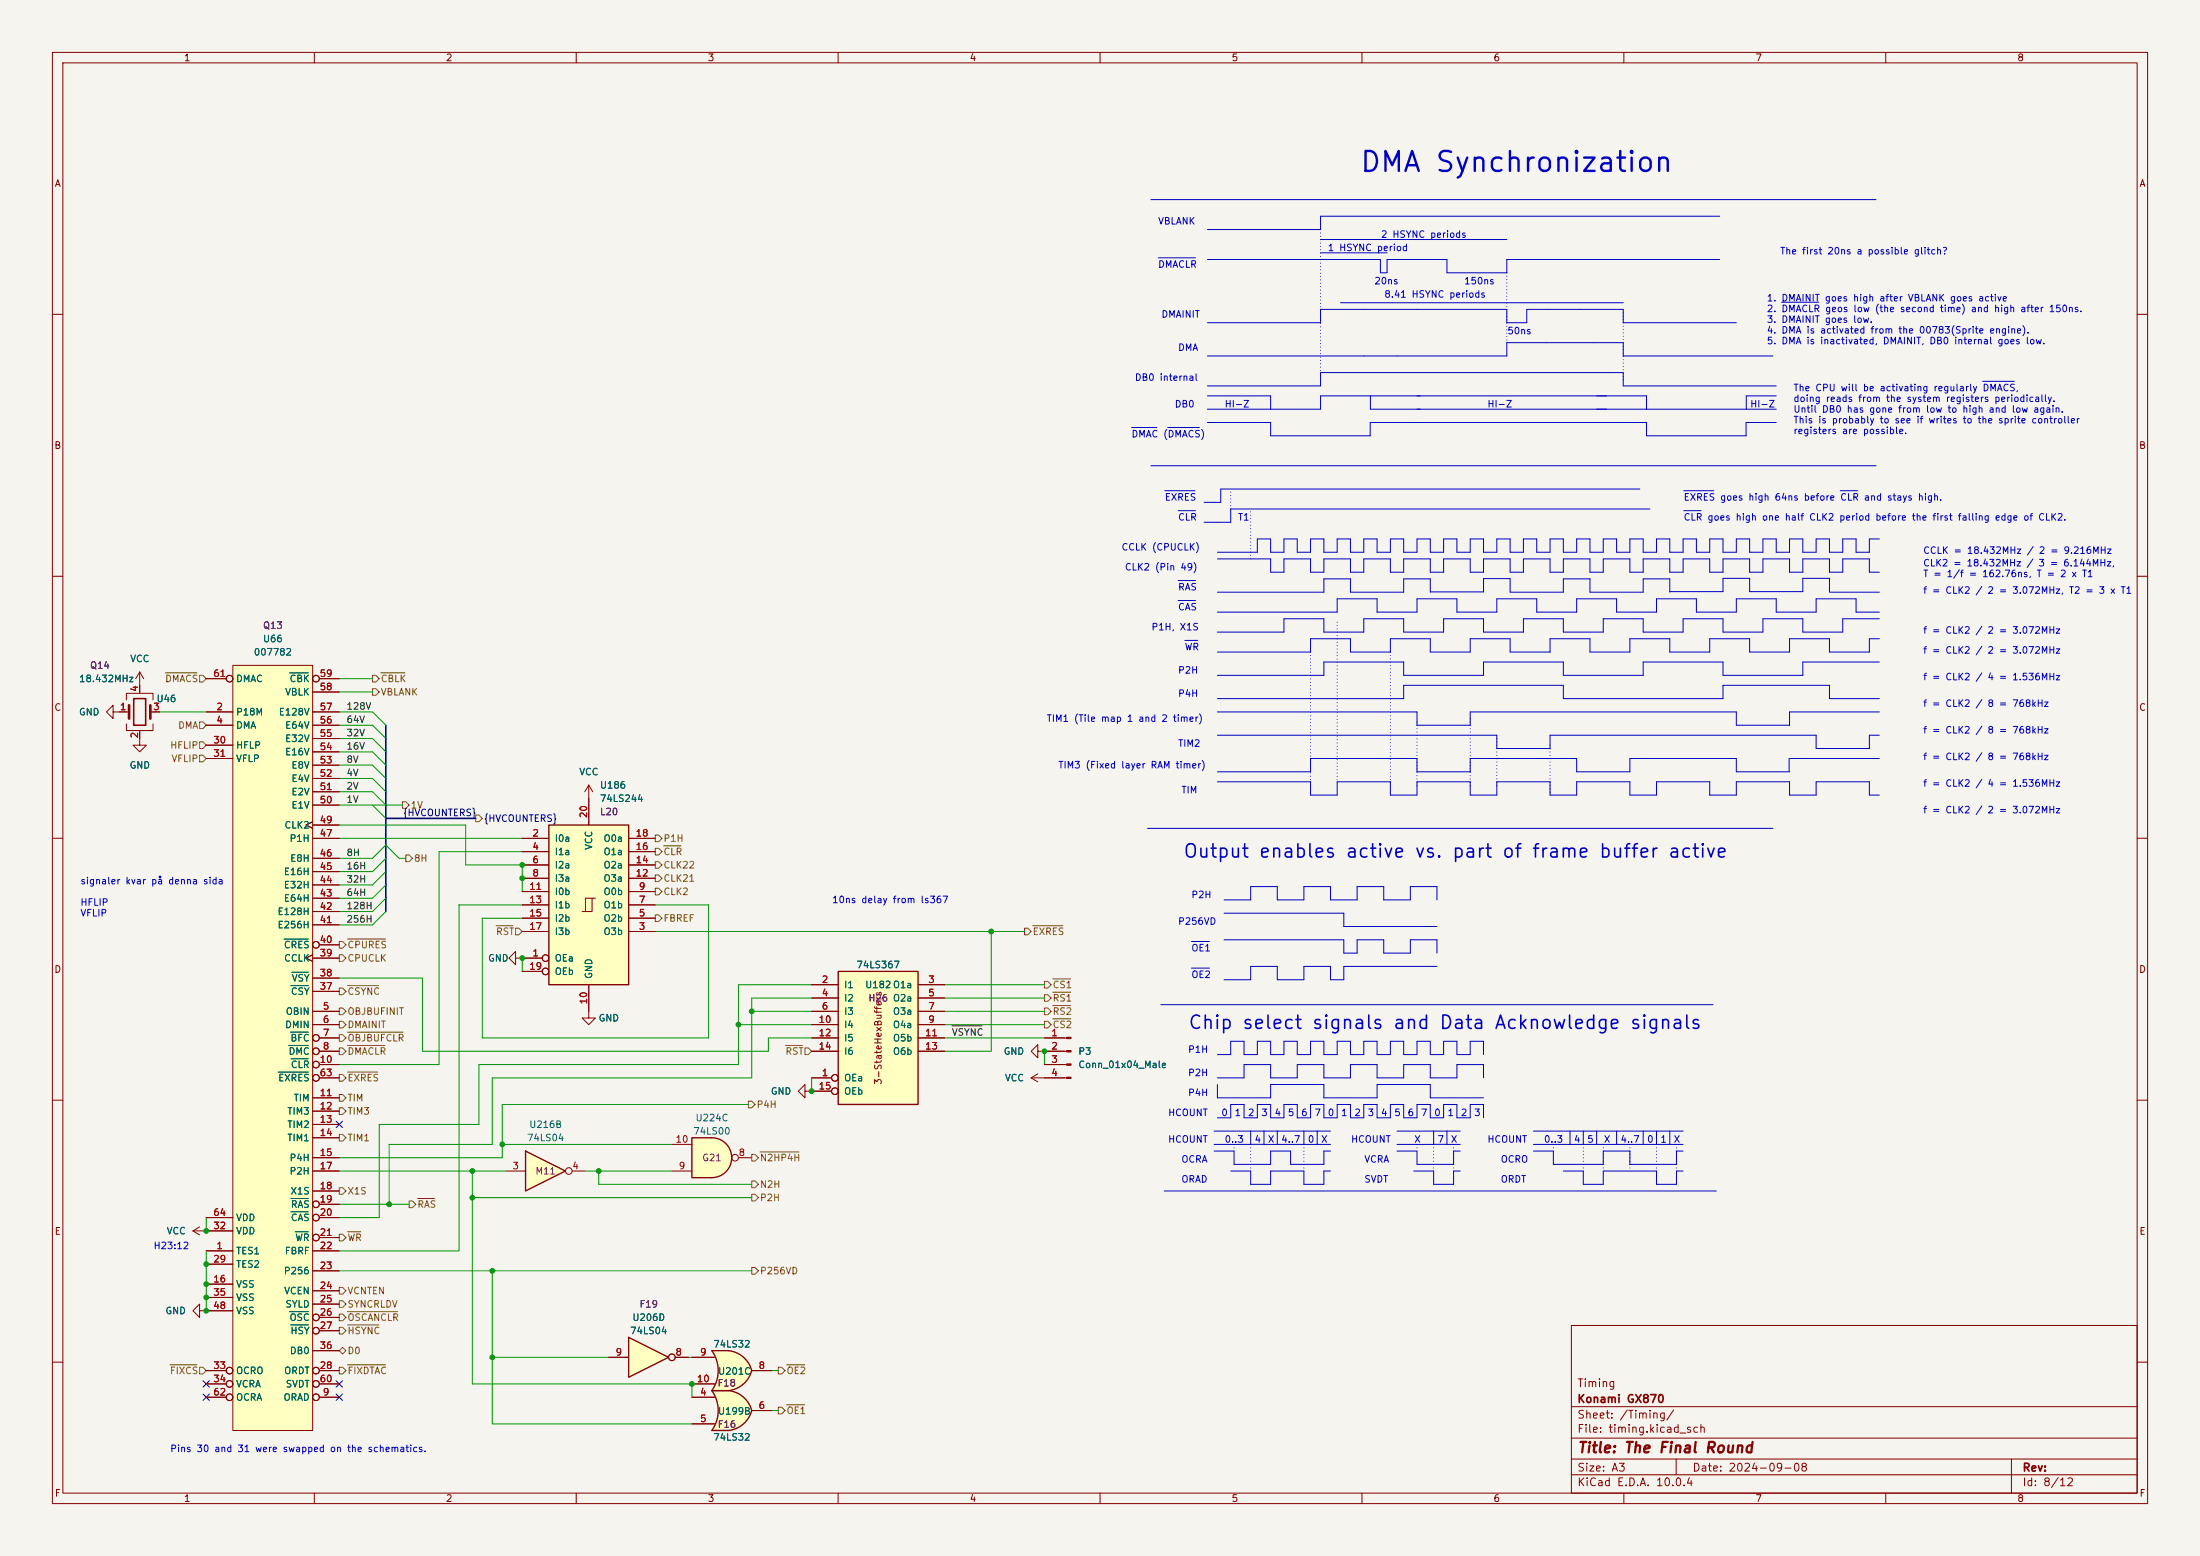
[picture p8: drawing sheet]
<svg xmlns="http://www.w3.org/2000/svg" width="420mm" height="297mm" viewBox="0 0 420 297" stroke-linecap="round" stroke-linejoin="round" font-family="sans-serif">
<path d="M0 0h420v297h-420z" fill="#f5f4ef" stroke="#f5f4ef" stroke-width=".19"/>
<g fill="none" stroke="#840000" stroke-width=".19">
<path d="M10 10h400v277h-400zM12 12h396v273h-396zM60 10v2M110 10v2M160 10v2M210 10v2M260 10v2M310 10v2M360 10v2M10 60h2M408 60h2M10 110h2"/>
<path d="M408 110h2M10 160h2M408 160h2M10 210h2M408 210h2M300 253h108v32h-108zM10 260h2M300 278.5h108M300 274.5h108M300 268.5h108M320 278.5v3M384 278.5v6.5"/>
<path d="M408 260h2M60 285v2M110 285v2M160 285v2M210 285v2M260 285v2M300 281.5h108M310 285v2M360 285v2"/>
</g>
<path d="M135.9 265.4h3.2M135.9 273h3.2" fill="none" stroke="#ffffc2" stroke-width=".19"/>
<g fill="#ffffc2" stroke="#ffffc2" stroke-width=".19">
<path d="M138.5 267.9l5 1.3a5.2 5.2 0 0 1-4.4 3.9z"/>
<path d="M139.1 265.4a5.1 5.1 0 0 1 4.4 3.8l-5 1.3z"/>
</g>
<path d="M135.9 265.4h3.2v7.6h-3.2a6.7 6.7 0 0 0 0-7.6z" fill="#ffffc2"/>
<path d="M135.9 265.4h3.2a5.1 5.1 0 0 1 4.4 3.8 5.2 5.2 0 0 1-4.4 3.9l-3.2-.1a6.6 6.6 0 0 0 0-7.6z" fill="none" stroke="#840000" stroke-width=".25"/>
<path d="M132.1 266.7h4.3M132.1 271.8h4.3M143.5 269.2h3.8" fill="none" stroke="#840000" stroke-width=".19"/>
<path d="M44.4 127h15.3v146h-15.3z" fill="#ffffc2"/>
<g fill="none" stroke="#840000" stroke-width=".19">
<path d="M39.4 135.9h5M39.4 138.4h5M39.4 129.5h3.8M44.4 127h15.3v146h-15.3zM59.7 135.9h5.1M59.7 138.4h5.1M59.7 132.1h5.1M61 129.5h3.8M39.4 142.2h5M39.4 144.8h5M59.7 156.8l-1.3 .7 1.3 .6M59.7 157.5h5.1"/>
<path d="M59.7 153.7h5.1M59.7 151.1h5.1M59.7 148.6h5.1M59.7 146.1h5.1M59.7 143.5h5.1M59.7 141h5.1M59.7 176.5h5.1M59.7 174h5.1M59.7 171.5h5.1M59.7 168.9h5.1M59.7 166.4h5.1M59.7 163.8h5.1"/>
<path d="M59.7 160h5.1M59.7 182.2l-1.3 .7 1.3 .6M59.7 193h5.1M59.7 195.6h5.1M59.7 189.2h5.1M59.7 186.7h5.1M59.7 182.9h5.1M61 198.1h3.8M61 180.3h3.8M59.7 209.6h5.1M59.7 212.1h5.1M59.7 214.6h5.1"/>
<path d="M59.7 217.2h5.1M61 200.7h3.8M61 203.2h3.8M61 205.7h3.8M196.8 205.7h2.6M196.8 205.7l1.3 .8M198.1 200.7v-1.3l-1.3 1.3 1.3 1.2v-1.2h1.3M198.1 205l-1.3 .7M39.4 238.8h5M39.4 232.4h5M39.4 234.9h5M59.7 238.8h5.1"/>
<path d="M59.7 221h5.1M59.7 223.5h5.1M59.7 227.3h5.1M61 229.9h3.8M61 232.4h3.8M61 236.2h3.8M39.4 245.1h5M39.4 241.3h5M39.4 247.6h5M39.4 250.2h5M59.7 242.6h5.1M59.7 246.4h5.1"/>
<path d="M59.7 248.9h5.1M59.7 257.8h5.1M61 251.5h3.8M61 254h3.8M39.4 266.7h3.8M39.4 261.6h3.8M39.4 264.2h3.8M61 266.7h3.8M61 261.6h3.8M61 264.2h3.8"/>
<circle cx="43.8" cy="129.5" r=".63"/>
<circle cx="60.3" cy="129.5" r=".63"/>
<circle cx="60.3" cy="180.3" r=".63"/>
<circle cx="60.3" cy="198.1" r=".63"/>
<circle cx="60.3" cy="203.2" r=".63"/>
<circle cx="60.3" cy="200.7" r=".63"/>
<circle cx="60.3" cy="205.7" r=".63"/>
<circle cx="60.3" cy="229.9" r=".63"/>
<circle cx="60.3" cy="232.4" r=".63"/>
<circle cx="60.3" cy="236.2" r=".63"/>
<circle cx="60.3" cy="251.5" r=".63"/>
<circle cx="60.3" cy="254" r=".63"/>
<circle cx="43.8" cy="266.7" r=".63"/>
<circle cx="43.8" cy="264.2" r=".63"/>
<circle cx="43.8" cy="261.6" r=".63"/>
<circle cx="60.3" cy="261.6" r=".63"/>
<circle cx="60.3" cy="264.2" r=".63"/>
<circle cx="60.3" cy="266.7" r=".63"/>
</g>
<g fill="none" stroke="#006464" stroke-width=".19">
<path d="M55.3 128.4h3.6M54.2 179.2h4.7M55.1 199.6h3.8M55.5 197h3.4M55.5 188.1h3.4M55.7 185.6h3.2M53.1 204.6h5.8M55.5 202.1h3.4M55.5 228.8h3.4M55.5 231.3h3.4M56.4 235.1h2.5M55.3 250.4h3.6"/>
<path d="M55.5 252.9h3.4"/>
</g>
<path d="M160 185.4h15.3v25.4h-15.3z" fill="#ffffc2"/>
<path d="M160 185.4h15.3v25.4h-15.3z" fill="none" stroke="#840000" stroke-width=".25"/>
<g fill="none" stroke="#840000" stroke-width=".19">
<path d="M21.6 135.9v-1.3l-1.3 1.3 1.3 1.3v-1.3h3M24.1 138.2v1.2h5.1v-1.2M24.1 133.6v-1.3h5.1v1.3M26.7 139.4v2.8h1.2l-1.2 1.3-1.3-1.3h1.3M26.7 128.3v4M26.7 128.3l-.8 1.2M26.7 128.3l.7 1.2M28.7 135.9h1.8M154.9 188h5.1M154.9 190.5h5.1M154.9 193h5.1M154.9 195.6h5.1"/>
<path d="M154.9 198.1h5.1M175.3 188h5M175.3 190.5h5M175.3 193h5M175.3 195.6h5M175.3 198.1h5M154.9 205.7h3.8M154.9 200.7h5.1M154.9 208.3h3.8M175.3 200.7h5M36.8 234.9l1.3 .8M36.8 234.9h2.6"/>
<path d="M38.1 234.2l-1.3 .7M38.1 250.2v-1.3l-1.3 1.3 1.3 1.3v-1.3h1.3"/>
<circle cx="159.4" cy="205.7" r=".63"/>
<circle cx="159.4" cy="208.3" r=".63"/>
</g>
<path d="M24.6 134.6v2.6M28.7 134.6v2.6" fill="none" stroke="#840000" stroke-width=".51"/>
<path d="M25.5 133.4h2.3v5h-2.3z" fill="none" stroke="#840000" stroke-width=".3"/>
<path d="M135.9 217.2a3.8 3.8 0 0 1 3.8 3.8 3.8 3.8 0 0 1-3.8 3.8z" fill="#ffffc2" stroke="#ffffc2" stroke-width=".19"/>
<path d="M132.1 217.2h3.8v7.6h-3.8z" fill="#ffffc2"/>
<path d="M132.1 217.2h3.8a3.8 3.8 0 0 1 3.8 3.8 3.8 3.8 0 0 1-3.8 3.8h-3.8z" fill="none" stroke="#840000" stroke-width=".25"/>
<g fill="none" stroke="#840000" stroke-width=".19">
<path d="M199.4 198.1h4.2M128.3 218.4h3.8M153.7 208.3v-1.3l-1.3 1.3 1.3 1.3v-1.3h1.2M199.4 200.7h4.2M199.4 203.2h4.2M199.4 205.7h4.2M128.3 223.5h3.8M141 221h2.5"/>
<circle cx="140.3" cy="221" r=".63"/>
</g>
<g fill="#840000" stroke="#840000" stroke-width=".19">
<path d="M203.6 198h.9v.2h-.9z"/>
<path d="M203.6 200.5h.9v.3h-.9z"/>
<path d="M203.6 203.1h.9v.2h-.9z"/>
<path d="M203.6 205.6h.9v.3h-.9z"/>
</g>
<path d="M100.3 219.7l7.6 3.8-7.6 3.8z" fill="#ffffc2"/>
<path d="M100.3 219.7l7.6 3.8-7.6 3.8z" fill="none" stroke="#840000" stroke-width=".25"/>
<g fill="none" stroke="#840000" stroke-width=".19">
<path d="M112.4 193v1.3h1.3l-1.3 1.3-1.3-1.3h1.3M96.5 223.5h3.8M109.2 223.5h2.6"/>
<circle cx="108.6" cy="223.5" r=".63"/>
</g>
<path d="M104.8 157.5h15.2v30.5h-15.2z" fill="#ffffc2"/>
<g fill="none" stroke="#840000" stroke-width=".19">
<path d="M112.4 149.9v7.6M112.4 149.9l-.8 1.2M112.4 149.9l.8 1.2M99.7 160h5.1M99.7 177.8h5.1M99.7 162.6h5.1M99.7 175.3h5.1M99.7 165.1h5.1M99.7 172.7h5.1M99.7 167.6h5.1M99.7 170.2h5.1M113 171.5h-1.2v2.5"/>
<path d="M113.7 171.5h-.7v2.5h-1.9M120 160h5.1M120 177.8h5.1M120 162.6h5.1M120 175.3h5.1M120 165.1h5.1M120 172.7h5.1M120 167.6h5.1M120 170.2h5.1M98.4 182.9v-1.3l-1.2 1.3 1.2 1.3v-1.3h5.1M99.7 185.4h3.8M112.4 188v5"/>
<circle cx="104.1" cy="185.4" r=".63"/>
<circle cx="104.1" cy="182.9" r=".63"/>
</g>
<path d="M104.8 157.5h15.2v30.5h-15.2z" fill="none" stroke="#840000" stroke-width=".25"/>
<path d="M120 255.3l7.6 3.8-7.6 3.8z" fill="#ffffc2"/>
<path d="M120 255.3l7.6 3.8-7.6 3.8z" fill="none" stroke="#840000" stroke-width=".25"/>
<g fill="none" stroke="#840000" stroke-width=".19">
<path d="M116.2 259.1h3.8M128.9 259.1h2.5"/>
<circle cx="128.3" cy="259.1" r=".63"/>
</g>
<path d="M135.9 257.8h3.2M135.9 265.4h3.2" fill="none" stroke="#ffffc2" stroke-width=".19"/>
<g fill="#ffffc2" stroke="#ffffc2" stroke-width=".19">
<path d="M138.5 260.3l5 1.3a5.2 5.2 0 0 1-4.4 3.8z"/>
<path d="M139.1 257.8a5.1 5.1 0 0 1 4.4 3.8l-5 1.3z"/>
</g>
<path d="M135.9 257.8h3.2v7.6h-3.2a6.7 6.7 0 0 0 0-7.6z" fill="#ffffc2"/>
<path d="M135.9 257.8h3.2a5.1 5.1 0 0 1 4.4 3.8 5.2 5.2 0 0 1-4.4 3.8h-3.2a6.6 6.6 0 0 0 0-7.6z" fill="none" stroke="#840000" stroke-width=".25"/>
<g fill="none" stroke="#840000" stroke-width=".19">
<path d="M22.9 135.9h1.2M26.7 130.8v1.3M26.7 139.7v1.3M29.2 135.9h1.3M39.4 135.9h5M39.4 138.4h5M39.4 129.5h3.8M59.7 135.9h5.1M59.7 138.4h5.1M59.7 132.1h5.1M61 129.5h3.8M39.4 142.2h5"/>
<path d="M39.4 144.8h5M59.7 156.8l-1.3 .7 1.3 .6M59.7 157.5h5.1M59.7 153.7h5.1M59.7 151.1h5.1M59.7 148.6h5.1M59.7 146.1h5.1M59.7 143.5h5.1M59.7 141h5.1M112.4 152.4v5.1M59.7 160h5.1M59.7 176.5h5.1"/>
<path d="M59.7 174h5.1M59.7 171.5h5.1M59.7 168.9h5.1M59.7 166.4h5.1M59.7 163.8h5.1M99.7 160h5.1M99.7 177.8h5.1M99.7 162.6h5.1M99.7 175.3h5.1M99.7 165.1h5.1M99.7 172.7h5.1M99.7 167.6h5.1"/>
<path d="M99.7 170.2h5.1M120 160h5.1M120 177.8h5.1M120 162.6h5.1M120 175.3h5.1M120 165.1h5.1M120 172.7h5.1M120 167.6h5.1M120 170.2h5.1M59.7 182.2l-1.3 .7 1.3 .6M59.7 193h5.1M59.7 195.6h5.1"/>
<path d="M59.7 182.9h5.1M59.7 189.2h5.1M59.7 186.7h5.1M61 198.1h3.8M61 180.3h3.8M99.7 182.9h3.8M99.7 185.4h3.8M112.4 188v5M154.9 198.1h5.1M154.9 188h5.1M154.9 190.5h5.1M154.9 193h5.1"/>
<path d="M154.9 195.6h5.1M175.3 198.1h5M175.3 188h5M175.3 190.5h5M175.3 193h5M175.3 195.6h5M199.4 198.1h3.8M59.7 209.6h5.1M59.7 212.1h5.1M59.7 214.6h5.1M59.7 217.2h5.1M61 200.7h3.8"/>
<path d="M61 203.2h3.8M61 205.7h3.8M154.9 200.7h5.1M154.9 205.7h3.8M154.9 208.3h3.8M175.3 200.7h5M199.4 200.7h3.8M199.4 203.2h3.8M199.4 205.7h3.8M39.4 238.8h5M39.4 232.4h5M39.4 234.9h5"/>
<path d="M59.7 238.8h5.1M59.7 221h5.1M59.7 223.5h5.1M59.7 227.3h5.1M61 229.9h3.8M61 232.4h3.8M61 236.2h3.8M39.4 245.1h5M39.4 241.3h5M39.4 247.6h5M39.4 250.2h5M59.7 242.6h5.1"/>
<path d="M59.7 246.4h5.1M59.7 248.9h5.1M59.7 257.8h5.1M61 251.5h3.8M61 254h3.8M116.2 259.1h3.8M128.9 259.1h2.5M132.1 259.1h4.3M39.4 261.6h3.8M39.4 264.2h3.8M39.4 266.7h3.8M61 261.6h3.8"/>
<path d="M61 264.2h3.8M61 266.7h3.8M132.1 264.2h4.3M132.1 266.7h4.3M132.1 271.8h4.3M143.5 261.6h3.8M143.5 269.2h3.8"/>
<circle cx="43.8" cy="129.5" r=".63"/>
<circle cx="60.3" cy="129.5" r=".63"/>
<circle cx="60.3" cy="180.3" r=".63"/>
<circle cx="60.3" cy="198.1" r=".63"/>
<circle cx="104.1" cy="185.4" r=".63"/>
<circle cx="104.1" cy="182.9" r=".63"/>
<circle cx="60.3" cy="203.2" r=".63"/>
<circle cx="60.3" cy="200.7" r=".63"/>
<circle cx="60.3" cy="205.7" r=".63"/>
<circle cx="159.4" cy="205.7" r=".63"/>
<circle cx="159.4" cy="208.3" r=".63"/>
<circle cx="60.3" cy="229.9" r=".63"/>
<circle cx="60.3" cy="232.4" r=".63"/>
<circle cx="60.3" cy="236.2" r=".63"/>
<circle cx="60.3" cy="251.5" r=".63"/>
<circle cx="60.3" cy="254" r=".63"/>
<circle cx="128.3" cy="259.1" r=".63"/>
<circle cx="43.8" cy="266.7" r=".63"/>
<circle cx="43.8" cy="264.2" r=".63"/>
<circle cx="43.8" cy="261.6" r=".63"/>
<circle cx="60.3" cy="261.6" r=".63"/>
<circle cx="60.3" cy="264.2" r=".63"/>
<circle cx="60.3" cy="266.7" r=".63"/>
</g>
<g fill="none" stroke="#725600" stroke-width=".19">
<path d="M31.5 128.4h6.1M38.1 137.8h.6l.7 .6-.7 .7h-.6zM38.1 128.9h.6l.7 .6-.7 .7h-.6zM71.1 131.4h.7l.6 .7-.6 .6h-.7zM71.1 128.9h.7l.6 .6-.6 .7h-.7zM72.7 128.4h4.6M38.1 144.1h.6l.7 .7-.7 .6h-.6zM38.1 141.6h.6l.7 .6-.7 .7h-.6zM76.8 153h.7l.6 .7-.6 .6h-.7zM90.8 155.6h.6l.7 .6-.7 .6h-.6zM125.1 159.4h.6l.7 .6-.7 .7h-.6zM64.8 179.7h.6l.6 .6-.6 .7h-.6z"/>
<path d="M66.4 179.2h7.2M77.5 163.2h.6l.6 .6-.6 .7h-.6zM94.7 176.7h3.2M98.4 177.2h.7l.6 .6-.6 .6h-.7zM125.1 174.6h.6l.7 .7-.7 .6h-.6zM125.1 169.5h.6l.7 .7-.7 .6h-.6zM125.1 161.9h.6l.7 .7-.7 .6h-.6zM125.1 167h.6l.7 .6-.7 .7h-.6zM125.1 164.5h.6l.7 .6-.7 .6h-.6zM126.7 161.5h3.3M195.6 177.2h.6l.6 .6-.6 .6h-.6zM197.2 176.7h5.7"/>
<path d="M64.8 182.2h.6l.6 .7-.6 .6h-.6zM64.8 188.6h.6l.6 .6-.6 .7h-.6zM64.8 192.4h.6l.6 .6-.6 .7h-.6zM64.8 197.5h.6l.6 .6-.6 .7h-.6zM64.8 194.9h.6l.6 .7-.6 .6h-.6zM66.4 199.6h7.1M66.4 188.1h5.9M66.4 197h10.5M150 199.6h3.1M199.4 192.4h.6l.7 .6-.7 .7h-.6zM199.4 189.9h.6l.7 .6-.7 .6h-.6zM199.4 187.3h.6l.7 .7-.7 .6h-.6z"/>
<path d="M199.4 194.9h.6l.7 .7-.7 .6h-.6zM201 191.9h3.4M201 189.4h3.4M201 186.9h3.4M201 194.5h3.4M64.8 200h.6l.6 .7-.6 .6h-.6zM64.8 205.1h.6l.6 .6-.6 .7h-.6zM64.8 208.9h.6l.6 .7-.6 .6h-.6zM64.8 211.5h.6l.6 .6-.6 .6h-.6zM64.8 216.5h.6l.6 .7-.6 .6h-.6zM66.4 204.6h5.7M142.9 210.2h.6l.6 .6-.6 .7h-.6z"/>
<path d="M145.1 219.9h7.4M153.7 200h.6l.6 .7-.6 .6h-.6zM64.8 226.7h.6l.6 .6-.6 .7h-.6zM64.8 235.6h.6l.6 .6-.6 .7h-.6zM66.4 235.1h2.4M78.1 229.2h.6l.7 .7-.7 .6h-.6zM79.7 228.8h3.3M143.5 220.3h.6l.7 .7-.7 .6h-.6zM143.5 228h.6l.7 .6-.7 .6h-.6zM143.5 225.4h.6l.7 .7-.7 .6h-.6zM64.8 248.3h.6l.6 .6-.6 .7h-.6zM64.8 257.8l.6-.6 .6 .6-.6 .6z"/>
<path d="M64.8 250.8h.6l.6 .7-.6 .6h-.6zM64.8 245.7h.6l.6 .7-.6 .6h-.6zM64.8 253.4h.6l.6 .6-.6 .6h-.6zM66.4 250.4h9.5M66.4 252.9h5.9M143.5 241.9h.6l.7 .7-.7 .6h-.6zM32.5 260.5h5.1M38.1 261h.6l.7 .6-.7 .7h-.6zM64.8 261h.6l.6 .6-.6 .7h-.6zM66.4 260.5h7.2M148.6 261h.6l.7 .6-.7 .7h-.6zM148.6 268.6h.6l.7 .6-.7 .7h-.6z"/>
<path d="M150.2 260.5h3.4M150.2 268.1h3.4"/>
</g>
<path d="M181.7 195.8h5.8" fill="none" stroke="#0f0f0f" stroke-width=".19"/>
<g fill="none" stroke="#0000c2" stroke-width=".19">
<path d="M219.7 38.1h138.4M221.1 49.2h7.1M230.5 49.5h33v2.6h1.3v-2.6h11.4v2.6h11.5v-2.6h40.6M252.1 48.3h12.7M252.1 45.7h35.6M255.9 57.8h54M328.3 41.3h-76.2v2.5h-21.6M340.1 57.7h7.1M230.5 75.6h12.1v2.5M230.5 78.1h21.6v-2.5h62.2v2.5M230.5 61.6h21.6v-2.5h35.6v2.5h3.8v-2.5h18.4v2.5h21.6M230.5 67.9h57.2v-2.5h22.2v2.5h28.6"/>
<path d="M230.5 73.7h21.6v-2.6h57.8v2.6h29.2M261.6 75.6v2.5h77.5M339.1 75.6h-5.7v2.5M378.5 72.8h6M216 81.6h4.9M219.7 88.9h138.4M222.4 93.7h5.7M222.9 81.6h6.1M224.9 97.5h3.3M230.5 80.6h12.1v2.6h19M261.6 80.6v2.6M261.6 80.6h52.7v2.6h19.1"/>
<path d="M313.1 93.3h-80.1v2.6h-3.1M315 97.2h-80.1v2.5h-5M321.4 97.5h3.4M321.4 93.7h5.8M333.3 80.6v2.6M333.4 80.6h5.7M351.3 93.7h3.3M224.9 110.8h3.3M224.9 114.6h3.3M232.4 106.7h10.2v2.5h2.5v-2.5h5.1v2.5h2.5v-2.5h5.1v2.5h2.5v-2.5h5.1v2.5h2.6v-2.5h5v2.5h2.6v-2.5h5.1v2.5h2.5v-2.5h5.1v2.5h2.5v-2.5h5.1v2.5h2.5v-2.5h5.1v2.5h2.6v-2.5h5v2.5h2.6v-2.5h5.1v2.5h2.5v-2.5h5.1v2.5h2.5v-2.5h5.1v2.5h2.5v-2.5h5.1v2.5h2.6v-2.5h5v2.5h2.6v-2.5h5.1v2.5h1.9M232.4 113h20.3v-2.5h5.1v2.5h10.2v-2.5h5v2.5M232.4 116.8h22.9v-2.5h7.6v2.5h7.6v-2.5h7.6v2.5h7.6v-2.5h7.7v2.5h7.6v-2.5h7.6v2.5h7.6v-2.5h7.6v2.5h7.7v-2.5h7.6v2.5h7.6v-2.5h7.6v2.5h4.5"/>
<path d="M273 113h10.2v-2.6h5.1v2.6M288.3 113h10.1v-2.5h5.1v2.5h10.2v-2.5h5.1v2.5M318.8 112.9h10.1v-2.5h5.1v2.5h10.2v-2.5h5v2.5M349.2 113h9.6M358.8 102.9h-1.9v2.5h-2.6v-2.5h-2.5v2.5h-2.6v-2.5h-2.5v2.5h-2.5v-2.5h-2.6v2.5h-2.5v-2.5h-2.6v2.5h-2.5v-2.5h-2.5v2.5h-2.6v-2.5h-2.5v2.5h-2.6v-2.5h-2.5v2.5h-2.5v-2.5h-2.6v2.5h-2.5v-2.5h-2.6v2.5h-2.5v-2.5h-2.5v2.5h-2.6v-2.5h-2.5v2.5h-2.6v-2.5h-2.5v2.5h-2.5v-2.5h-2.6v2.5h-2.5v-2.5h-2.6v2.5h-2.5v-2.5h-2.5v2.5h-2.6v-2.5h-2.5v2.5h-2.6v-2.5h-2.5v2.5h-2.5v-2.5h-2.6v2.5h-2.5v-2.5h-2.6v2.5h-2.5v-2.5h-2.5v2.5h-2.6v-2.5h-2.5v2.5h-2.6v-2.5h-2.5v2.5h-2.5v-2.5h-2.6v2.5h-7.6M358.8 118.1h-7v2.6h-7.6v-2.6h-7.7v2.6h-7.6v-2.6h-7.6v2.6h-7.6v-2.6h-7.6v2.6h-7.7v-2.6h-7.6v2.6h-7.6v-2.6h-7.6v2.6h-7.6v-2.6h-7.7v2.6h-7.6v-2.6h-7.6v2.6h-12.7M226.2 122.2h2.5M232.4 135.9h38.1v2.5h10.2v-2.5h50.8v2.5h10.1v-2.5h17.2M232.4 133.4h35.6v-2.6h30.4v2.6h30.5v-2.6h20.3v2.6h9.6M358.8 126.4h-14.6v2.5h-15.3v-2.5h-15.2v2.5h-15.3v-2.5h-15.2v2.5h-15.2v-2.5h-15.3v2.5h-20.3M358.8 121.9h-1.9v2.6h-7.7v-2.6h-7.6v2.6h-7.6v-2.6h-7.6v2.6h-7.6v-2.6h-7.7v2.6h-7.6v-2.6h-7.6v2.6h-7.6v-2.6h-7.6v2.6h-7.7v-2.6h-7.6v2.6h-7.6v-2.6h-7.6v2.6h-17.8M219.1 158.1h119.4"/>
<path d="M232.4 149.2h17.8v2.6h5.1v-2.6h10.1v2.6h5.1v-2.6h10.2v2.6h5v-2.6h10.2v2.6h5.1v-2.6h10.1v2.6h5.1v-2.6h10.2v2.6h5.1v-2.6h10.1v2.6h5.1v-2.6h10.2v2.6h1.9M232.4 147.3h17.8v-2.5h20.3v2.5h10.2v-2.5h20.3v2.5h10.1v-2.5h20.4v2.5h10.1M232.4 140.3h53.3v2.6h10.2v-2.6h50.8v2.6h10.2v-2.6h1.9M341.6 144.8v2.5M341.6 144.8h17.2M227.5 179.7h3.4M233.7 171.8h5.1v-2.6h5v2.6h5.1v-2.6h5.1v2.6h5.1v-2.6h5.1v2.6h5v-2.6h5.1v2.6M233.7 179.4h22.8v2.5h2.6v-2.5h5.1v2.5h5v-2.5h5.1v2.5M233.7 174.3h22.8v2.5h17.8M221.6 191.8h105.4M227.5 184.8h3.4M274.3 184.5h-17.8v2.5h-2.5v-2.5h-5.1v2.5h-5.1v-2.5h-5v2.5h-5.1"/>
<path d="M231.8 219.7h3.8v2.5h7v-2.5h3.8v2.5h6.3v-2.5h1.3M231.8 215.9h22.2M231.8 218.4h22.2M232.4 201.3h2.5v-2.5h2.6v2.5h2.5v-2.5h2.6v2.5h2.5v-2.5h2.5v2.5h2.6v-2.5h2.5v2.5h2.6v-2.5h2.5v2.5h2.5v-2.5h2.6v2.5h2.5v-2.5h2.6v2.5h2.5v-2.5h2.5v2.5h2.6v-2.5h2.5v2.5h2.6v-2.5h2.5v2.5M232.4 205.7h5.1v-2.5h5.1v2.5h5v-2.5h5.1v2.5h5.1v-2.5h5.1v2.5h5.1v-2.5h5v2.5h5.1v-2.5h5.1v2.5M232.4 207v2.6h10.2v-2.6h10.1v2.6h10.2v-2.6h10.1v2.6h10.2M232.4 213.4h2.5v-2.6h2.6v2.6h2.5v-2.6h2.6v2.6h2.5v-2.6h2.5v2.6h2.6v-2.6h2.5v2.6h2.6v-2.6h2.5v2.6h2.5v-2.6h2.6v2.6h2.5v-2.6h2.6v2.6h2.5v-2.6h2.5v2.6h2.6v-2.6h2.5v2.6h2.6v-2.6h2.5v2.6M238.8 215.9v2.5M241.3 215.9v2.5M243.8 215.9v2.5M248.9 215.9v2.5M251.5 215.9v2.5"/>
<path d="M266.7 219.7h3.8v2.5h7v-2.5h1.3M266.7 215.9h12.1M266.7 218.4h12.1M273.7 215.9v2.5M276.2 215.9v2.5M292.7 219.7h3.8v2.5h9.6v-2.5h5v2.5h8.9v-2.5h1.3M292.7 215.9h28.6M292.7 218.4h28.6M299.7 215.9v2.5M302.3 215.9v2.5M304.8 215.9v2.5M308.6 215.9v2.5"/>
<path d="M313.7 215.9v2.5M316.2 215.9v2.5M318.8 215.9v2.5M222.2 227.3h105.5M234.9 223.5h3.9v2.6h3.8v-2.6h6.3v2.6h3.8v-2.6h1.3M269.9 223.5h3.8v2.6h3.8v-2.6h1.3M298.4 223.5h3.9v2.6h3.8v-2.6h10.1v2.6h3.8v-2.6h1.3"/>
</g>
<g fill="none" stroke="#0000c2" stroke-width=".19" stroke-dasharray="0 .6">
<path d="M252.1 43.8v27.3M287.7 52.1v13.3M309.9 59.7v13.3M234.9 97.2v-3.9M238.8 106.7v-9.5M255.3 118.7v30.5M250.2 124.5v24.7M265.4 124.5v24.7M270.5 137.8v12.7M280.7 137.2v13.3M285.7 141v9.5M295.9 142.2v9.6"/>
<path d="M235.6 218.4v1.3M238.8 218.4v5.1M248.9 218.4v5.1M270.5 218.4v1.3M273.7 218.4v5.1M277.5 218.4v5.1M296.5 218.4v1.3M302.3 218.4v5.1M306.1 218.4v5.1M311.1 218.4v5.1M316.2 218.4v5.1M320 218.4v5.1"/>
</g>
<path d="M73.7 138.4v35.6M73.7 156.2h17.1" fill="none" stroke="#000084" stroke-width=".3"/>
<g fill="none" stroke="#009600" stroke-width=".19">
<path d="M30.5 135.9h8.9M64.8 132.1h6.3M64.8 135.9h6.3l2.6 2.5M64.8 129.5h6.3M64.8 138.4h6.3l2.6 2.6M64.8 153.7h12M64.8 157.5h24.1v7.6h10.8v5.1M64.8 151.1h6.3l2.6 2.6M64.8 148.6h6.3l2.6 2.5M64.8 146.1h6.3l2.6 2.5M64.8 143.5h6.3l2.6 2.6M64.8 141h6.3l2.6 2.5"/>
<path d="M71.1 153.7l2.6 2.5M64.8 163.8h6.3l2.6-2.5 2.5 2.5h1.3M64.8 160h34.9M73.7 171.5l-2.6 2.5h-6.3M73.7 166.4l-2.6 2.5h-6.3M73.7 168.9l-2.6 2.6h-6.3M73.7 163.8l-2.6 2.6h-6.3M73.7 174l-2.6 2.5h-6.3M99.7 162.6h-15.9v40.6h-19M99.7 172.7h-12.1v66.1h-22.8M125.1 172.7h10.2v25.4h-43.2v-22.8h7.6M125.1 177.8h70.5"/>
<path d="M189.2 177.8v22.9h-8.9M64.8 186.7h15.8v14h66.1v-2.6h8.2M99.7 182.9v2.5M141 195.6h13.9M143.5 193h11.4M154.9 188h-13.9v15.2h-49.6v11.4h-19v17.8h-7.6M154.9 190.5h-11.4v15.2h-49.5v12.7h-19.7v11.5M180.3 198.1h19.1M180.3 195.6h19.1M180.3 193h19.1M180.3 190.5h19.1M180.3 188h19.1"/>
<path d="M95.9 218.4h32.4M142.9 210.8h-47v10.2h-31.1M154.9 205.7v2.6M199.4 200.7v2.5M39.4 232.4v2.5M39.4 238.8v11.4M64.8 223.5h31.7M64.8 229.9h13.3M90.2 223.5v40.7h41.9v2.5M90.2 228.6h53.3M111.8 223.5h16.5M114.3 223.5v2.6h29.2"/>
<path d="M64.8 242.6h78.7M94 259.1h22.2M94 242.6v29.2h38.1M131.4 259.1h.7M147.3 261.6h1.3M147.3 269.2h1.3"/>
</g>
<path d="M64.2 214l1.2 1.2M65.4 214l-1.2 1.2M38.8 266.1l1.2 1.2M38.8 263.6l1.2 1.2M40 266.1l-1.2 1.2M40 263.6l-1.2 1.2M64.2 266.1l1.2 1.2M64.2 263.6l1.2 1.2M65.4 266.1l-1.2 1.2M65.4 263.6l-1.2 1.2" fill="none" stroke="#000084" stroke-width=".19"/>
<g fill="none" stroke="#006464" stroke-width=".19">
<path d="M55.3 128.4h3.6M54.2 179.2h4.7M55.1 199.6h3.8M55.5 197h3.4M55.5 188.1h3.4M55.7 185.6h3.2M53.1 204.6h5.8M55.5 202.1h3.4M55.5 228.8h3.4M55.5 231.3h3.4M56.4 235.1h2.5M55.3 250.4h3.6"/>
<path d="M55.5 252.9h3.4"/>
</g>
<g fill="#009600" stroke="#009600" stroke-width=".19">
<circle cx="199.4" cy="200.7" r=".46"/>
<circle cx="189.2" cy="177.8" r=".46"/>
<circle cx="143.5" cy="193" r=".46"/>
<circle cx="154.9" cy="208.3" r=".46"/>
<circle cx="74.3" cy="229.9" r=".46"/>
<circle cx="39.4" cy="234.9" r=".46"/>
<circle cx="90.2" cy="228.6" r=".46"/>
<circle cx="39.4" cy="250.2" r=".46"/>
<circle cx="39.4" cy="245.1" r=".46"/>
<circle cx="39.4" cy="247.6" r=".46"/>
<circle cx="39.4" cy="241.3" r=".46"/>
<circle cx="141" cy="195.6" r=".46"/>
<circle cx="99.7" cy="165.1" r=".46"/>
<circle cx="99.7" cy="167.6" r=".46"/>
<circle cx="99.7" cy="182.9" r=".46"/>
<circle cx="95.9" cy="218.4" r=".46"/>
<circle cx="90.2" cy="223.5" r=".46"/>
<circle cx="94" cy="242.6" r=".46"/>
<circle cx="94" cy="259.1" r=".46"/>
<circle cx="132.1" cy="264.2" r=".46"/>
<circle cx="114.3" cy="223.5" r=".46"/>
</g>
<text font-size="3.8" fill="#0000c2" x="259.4" y="33.8">DMA Synchronization</text>
<g font-size="2.5" fill="#0000c2">
<text x="225.7" y="164.4">Output enables active vs. part of frame buffer active</text>
<text x="226.7" y="197.1">Chip select signals and Data Acknowledge signals</text>
</g>
<text font-size="2" fill="#840000" x="301" y="277.8">Title: The Final Round</text>
<g font-size="1.5" fill="#840000">
<text x="301" y="268.1">Konami GX870</text>
<text x="301" y="265.1">Timing</text>
<text x="301" y="273.8">File: timing.kicad_sch</text>
<text x="301" y="271.1">Sheet: /Timing/</text>
<text x="301" y="281.2">Size: A3</text>
<text x="323" y="281.2">Date: 2024-09-08</text>
<text x="386" y="281.2">Rev:</text>
<text x="301" y="284">KiCad E.D.A. 10.0.4</text>
<text x="386" y="284">Id: 8/12</text>
</g>
<g font-size="1.3" fill="#840000">
<text x="35" y="12">1</text>
<text x="85" y="12">2</text>
<text x="135" y="12">3</text>
<text x="185" y="12">4</text>
<text x="235" y="12">5</text>
<text x="285" y="12">6</text>
<text x="335" y="12">7</text>
<text x="385" y="12">8</text>
<text x="10.3" y="36">A</text>
<text x="408.3" y="36">A</text>
<text x="10.3" y="86">B</text>
<text x="408.2" y="86">B</text>
<text x="10.3" y="136">C</text>
<text x="408.2" y="136">C</text>
<text x="10.3" y="186">D</text>
<text x="408.2" y="186">D</text>
<text x="168.6" y="207.2" transform="rotate(-90 168.6 207.2)">3-StateHexBuffers</text>
<text x="10.3" y="236">E</text>
<text x="408.3" y="236">E</text>
<text x="10.3" y="286">F</text>
<text x="35" y="287">1</text>
<text x="85" y="287">2</text>
<text x="135" y="287">3</text>
<text x="185" y="287">4</text>
<text x="235" y="287">5</text>
<text x="285" y="287">6</text>
<text x="335" y="287">7</text>
<text x="385" y="287">8</text>
<text x="408.3" y="286">F</text>
</g>
<g font-size="1.3" fill="#0000c2">
<text x="221" y="43.2">VBLANK</text>
<text x="263.5" y="45.7">2 HSYNC periods</text>
<text x="221" y="51.4">DMACLR</text>
<text x="253.4" y="48.2">1 HSYNC period</text>
<text x="339.7" y="48.9">The first 20ns a possible glitch?</text>
<text x="262.3" y="54.6">20ns</text>
<text x="264.2" y="57.1">8.41 HSYNC periods</text>
<text x="279.4" y="54.6">150ns</text>
<text x="337.2" y="57.8">1. DMAINIT goes high after VBLANK goes active</text>
<text x="337.2" y="59.9">2. DMACLR geos low (the second time) and high after 150ns.</text>
<text x="221.6" y="60.9">DMAINIT</text>
<text x="287.7" y="64.1">50ns</text>
<text x="337.2" y="61.9">3. DMAINIT goes low.</text>
<text x="337.2" y="64">4. DMA is activated from the 00783(Sprite engine).</text>
<text x="224.8" y="67.3">DMA</text>
<text x="337.2" y="66">5. DMA is inactivated, DMAINIT, DB0 internal goes low.</text>
<text x="216.5" y="73">DB0 internal</text>
<text x="342.3" y="75">The CPU will be activating regularly DMACS,</text>
<text x="342.3" y="77">doing reads from the system registers periodically.</text>
<text x="215.9" y="83.8">DMAC (DMACS)</text>
<text x="224.2" y="78.1">DB0</text>
<text x="233.7" y="78.1">HI-Z</text>
<text x="283.8" y="78.1">HI-Z</text>
<text x="334" y="78.1">HI-Z</text>
<text x="342.3" y="79.1">Until DB0 has gone from low to high and low again.</text>
<text x="342.3" y="81.1">This is probably to see if writes to the sprite controller</text>
<text x="342.3" y="83.2">registers are possible.</text>
<text x="222.2" y="95.9">EXRES</text>
<text x="321.3" y="95.9">EXRES goes high 64ns before CLR and stays high.</text>
<text x="224.8" y="99.7">CLR</text>
<text x="236.2" y="99.7">T1</text>
<text x="321.3" y="99.7">CLR goes high one half CLK2 period before the first falling edge of CLK2.</text>
<text x="214" y="105.4">CCLK (CPUCLK)</text>
<text x="367" y="106">CCLK = 18.432MHz / 2 = 9.216MHz</text>
<text x="214.6" y="109.2">CLK2 (Pin 49)</text>
<text x="224.8" y="113">RAS</text>
<text x="367" y="113.6">f = CLK2 / 2 = 3.072MHz, T2 = 3 x T1</text>
<text x="367" y="108.4">CLK2 = 18.432MHz / 3 = 6.144MHz,</text>
<text x="367" y="110.5">T = 1/f = 162.76ns, T = 2 x T1</text>
<text x="224.8" y="116.8">CAS</text>
<text x="219.7" y="120.6">P1H, X1S</text>
<text x="226.1" y="124.4">WR</text>
<text x="367" y="125.1">f = CLK2 / 2 = 3.072MHz</text>
<text x="367" y="121.3">f = CLK2 / 2 = 3.072MHz</text>
<text x="224.8" y="128.9">P2H</text>
<text x="367" y="130.2">f = CLK2 / 4 = 1.536MHz</text>
<text x="224.8" y="133.3">P4H</text>
<text x="367" y="135.2">f = CLK2 / 8 = 768kHz</text>
<text x="199.7" y="138.1">TIM1 (Tile map 1 and 2 timer)</text>
<text x="224.8" y="142.9">TIM2</text>
<text x="367" y="140.3">f = CLK2 / 8 = 768kHz</text>
<text x="201.9" y="147">TIM3 (Fixed layer RAM timer)</text>
<text x="367" y="145.4">f = CLK2 / 8 = 768kHz</text>
<text x="225.4" y="151.7">TIM</text>
<text x="367" y="150.5">f = CLK2 / 4 = 1.536MHz</text>
<text x="367" y="155.6">f = CLK2 / 2 = 3.072MHz</text>
<text x="15.2" y="169.1">signaler kvar på denna sida</text>
<text x="15.2" y="173.2">HFLIP</text>
<text x="158.7" y="172.7">10ns delay from ls367</text>
<text x="227.3" y="171.7">P2H</text>
<text x="15.2" y="175.2">VFLIP</text>
<text x="224.8" y="176.8">P256VD</text>
<text x="227.3" y="181.9">OE1</text>
<text x="227.3" y="187">OE2</text>
<text x="226.7" y="201.3">P1H</text>
<text x="226.7" y="209.5">P4H</text>
<text x="226.7" y="205.7">P2H</text>
<text x="222.9" y="213.3">HCOUNT</text>
<text x="233" y="213.3">0</text>
<text x="235.6" y="213.3">1</text>
<text x="238.1" y="213.3">2</text>
<text x="240.7" y="213.3">3</text>
<text x="243.2" y="213.3">4</text>
<text x="245.7" y="213.3">5</text>
<text x="248.3" y="213.3">6</text>
<text x="250.8" y="213.3">7</text>
<text x="253.4" y="213.3">0</text>
<text x="255.9" y="213.3">1</text>
<text x="258.4" y="213.3">2</text>
<text x="261" y="213.3">3</text>
<text x="263.5" y="213.3">4</text>
<text x="266.1" y="213.3">5</text>
<text x="268.6" y="213.3">6</text>
<text x="271.1" y="213.3">7</text>
<text x="273.7" y="213.3">0</text>
<text x="276.2" y="213.3">1</text>
<text x="278.8" y="213.3">2</text>
<text x="281.3" y="213.3">3</text>
<text x="222.9" y="218.4">HCOUNT</text>
<text x="233.7" y="218.4">0..3</text>
<text x="239.4" y="218.4">4</text>
<text x="241.9" y="218.4">X</text>
<text x="244.5" y="218.4">4..7</text>
<text x="249.6" y="218.4">0</text>
<text x="252.1" y="218.4">X</text>
<text x="257.8" y="218.4">HCOUNT</text>
<text x="269.9" y="218.4">X</text>
<text x="274.3" y="218.4">7</text>
<text x="276.9" y="218.4">X</text>
<text x="283.8" y="218.4">HCOUNT</text>
<text x="294.6" y="218.4">0..3</text>
<text x="300.4" y="218.4">4</text>
<text x="302.9" y="218.4">5</text>
<text x="306.1" y="218.4">X</text>
<text x="309.2" y="218.4">4..7</text>
<text x="314.3" y="218.4">0</text>
<text x="316.9" y="218.4">1</text>
<text x="319.4" y="218.4">X</text>
<text x="225.4" y="226">ORAD</text>
<text x="225.4" y="222.2">OCRA</text>
<text x="260.3" y="222.2">VCRA</text>
<text x="260.3" y="226">SVDT</text>
<text x="286.4" y="226">ORDT</text>
<text x="286.4" y="222.2">OCRO</text>
<text x="29.2" y="238.7">H23:12</text>
<text x="32.4" y="277.5">Pins 30 and 31 were swapped on the schematics.</text>
</g>
<g font-size="1.3" fill="#006464">
<text x="48.3" y="125.4">007782</text>
<text x="50.1" y="122.9">U66</text>
<text x="15" y="130.5">18.432MHz</text>
<text x="24.8" y="126.7">VCC</text>
<text x="45" y="130.5">DMAC</text>
<text x="55.2" y="130.5">CBK</text>
<text x="15" y="136.9">GND</text>
<text x="29.8" y="134.3">U46</text>
<text x="45" y="136.9">P18M</text>
<text x="53.1" y="136.9">E128V</text>
<text x="54.3" y="133.1">VBLK</text>
<text x="45" y="139.4">DMA</text>
<text x="45" y="143.2">HFLP</text>
<text x="54.3" y="141.9">E32V</text>
<text x="54.3" y="139.4">E64V</text>
<text x="24.6" y="147">GND</text>
<text x="45" y="145.8">VFLP</text>
<text x="54.3" y="144.5">E16V</text>
<text x="55.5" y="149.6">E4V</text>
<text x="55.5" y="147">E8V</text>
<text x="110.5" y="148.3">VCC</text>
<text x="55.5" y="154.6">E1V</text>
<text x="55.5" y="152.1">E2V</text>
<text x="114.4" y="153.4">74LS244</text>
<text x="114.4" y="150.8">U186</text>
<text x="54.2" y="158.5">CLK2</text>
<text x="55.2" y="161">P1H</text>
<text x="105.8" y="161">I0a</text>
<text x="115.1" y="161">O0a</text>
<text x="54.1" y="167.3">E16H</text>
<text x="55.3" y="164.8">E8H</text>
<text x="105.8" y="163.5">I1a</text>
<text x="105.8" y="166.1">I2a</text>
<text x="113.4" y="162.3" transform="rotate(-90 113.4 162.3)">VCC</text>
<text x="115.1" y="166.1">O2a</text>
<text x="115.1" y="163.5">O1a</text>
<text x="54.1" y="172.4">E64H</text>
<text x="54.1" y="169.9">E32H</text>
<text x="105.8" y="168.6">I3a</text>
<text x="105.8" y="171.2">I0b</text>
<text x="105.8" y="173.7">I1b</text>
<text x="115.1" y="173.7">O1b</text>
<text x="115.1" y="171.2">O0b</text>
<text x="115.1" y="168.6">O3a</text>
<text x="52.9" y="177.5">E256H</text>
<text x="52.9" y="175">E128H</text>
<text x="105.8" y="176.2">I2b</text>
<text x="105.8" y="178.8">I3b</text>
<text x="115.1" y="178.8">O3b</text>
<text x="115.1" y="176.2">O2b</text>
<text x="54.1" y="181.3">CRES</text>
<text x="54.1" y="183.9">CCLK</text>
<text x="93.1" y="183.9">GND</text>
<text x="105.8" y="183.9">OEa</text>
<text x="163.4" y="185.1">74LS367</text>
<text x="55.4" y="190.2">CSY</text>
<text x="55.6" y="187.7">VSY</text>
<text x="105.8" y="186.4">OEb</text>
<text x="113.4" y="186.9" transform="rotate(-90 113.4 186.9)">GND</text>
<text x="161" y="188.9">I1</text>
<text x="161" y="191.5">I2</text>
<text x="165.1" y="188.9">U182O1a</text>
<text x="54.3" y="196.6">DMIN</text>
<text x="54.4" y="194">OBIN</text>
<text x="114.2" y="195.3">GND</text>
<text x="161" y="194">I3</text>
<text x="161" y="196.6">I4</text>
<text x="170.4" y="194">O3a</text>
<text x="170.4" y="196.6">O4a</text>
<text x="55" y="201.6">DMC</text>
<text x="55.4" y="199.1">BFC</text>
<text x="161" y="199.1">I5</text>
<text x="161" y="201.6">I6</text>
<text x="170.4" y="199.1">O5b</text>
<text x="170.4" y="201.6">O6b</text>
<text x="191.5" y="201.6">GND</text>
<text x="205.7" y="201.6">P3</text>
<text x="53" y="206.7">EXRES</text>
<text x="55.4" y="204.2">CLR</text>
<text x="147" y="209.3">GND</text>
<text x="161" y="206.7">OEa</text>
<text x="161" y="209.3">OEb</text>
<text x="191.7" y="206.7">VCC</text>
<text x="205.7" y="204.2">Conn_01x04_Male</text>
<text x="54.7" y="213.1">TIM3</text>
<text x="54.7" y="215.6">TIM2</text>
<text x="56" y="210.5">TIM</text>
<text x="100.9" y="215.6">U216B</text>
<text x="132.7" y="214.3">U224C</text>
<text x="54.7" y="218.1">TIM1</text>
<text x="55.2" y="222">P4H</text>
<text x="100.5" y="218.1">74LS04</text>
<text x="132.3" y="216.9">74LS00</text>
<text x="55.2" y="224.5">P2H</text>
<text x="45" y="233.4">VDD</text>
<text x="55.4" y="228.3">X1S</text>
<text x="55.4" y="230.8">RAS</text>
<text x="55.4" y="233.4">CAS</text>
<text x="31.7" y="235.9">VCC</text>
<text x="45" y="239.7">TES1</text>
<text x="45" y="235.9">VDD</text>
<text x="54.3" y="239.7">FBRF</text>
<text x="56.3" y="237.2">WR</text>
<text x="45" y="242.3">TES2</text>
<text x="54.1" y="243.5">P256</text>
<text x="31.5" y="251.2">GND</text>
<text x="45" y="246.1">VSS</text>
<text x="45" y="248.6">VSS</text>
<text x="45" y="251.2">VSS</text>
<text x="54.1" y="247.4">VCEN</text>
<text x="54.4" y="249.9">SYLD</text>
<text x="55.2" y="252.4">OSC</text>
<text x="55.4" y="255">HSY</text>
<text x="120.2" y="255">74LS04</text>
<text x="120.6" y="252.4">U206D</text>
<text x="136.1" y="257.5">74LS32</text>
<text x="45" y="262.6">OCRO</text>
<text x="54.1" y="262.6">ORDT</text>
<text x="55.2" y="258.8">DB0</text>
<text x="137" y="262.7">U201C</text>
<text x="45" y="265.1">VCRA</text>
<text x="45" y="267.7">OCRA</text>
<text x="54" y="267.7">ORAD</text>
<text x="54.4" y="265.1">SVDT</text>
<text x="136.1" y="275.3">74LS32</text>
<text x="137" y="270.3">U199B</text>
</g>
<g font-size="1.3" fill="#840084">
<text x="50.1" y="120.4">Q13</text>
<text x="17.1" y="128">Q14</text>
<text x="114.4" y="155.9">L20</text>
<text x="165.7" y="191.5">H26 O2a</text>
<text x="133.9" y="222">G21</text>
<text x="102.1" y="224.5">M11</text>
<text x="122" y="249.9">F19</text>
<text x="136.9" y="265">F18</text>
<text x="136.9" y="272.8">F16</text>
</g>
<g font-size="1.3" fill="#725600">
<text x="31.4" y="130.5">DMACS</text>
<text x="72.6" y="130.5">CBLK</text>
<text x="72.6" y="133.1">VBLANK</text>
<text x="32.4" y="143.2">HFLIP</text>
<text x="33.9" y="139.4">DMA</text>
<text x="32.6" y="145.8">VFLIP</text>
<text x="78.3" y="154.6">1V</text>
<text x="126.6" y="161">P1H</text>
<text x="78.9" y="164.8">8H</text>
<text x="126.6" y="163.5">CLR</text>
<text x="126.6" y="166.1">CLK22</text>
<text x="126.6" y="171.2">CLK2</text>
<text x="126.6" y="168.6">CLK21</text>
<text x="94.6" y="178.8">RST</text>
<text x="126.6" y="176.2">FBREF</text>
<text x="197" y="178.8">EXRES</text>
<text x="66.2" y="183.9">CPUCLK</text>
<text x="66.2" y="181.3">CPURES</text>
<text x="66.2" y="190.2">CSYNC</text>
<text x="200.9" y="191.5">RS1</text>
<text x="200.9" y="188.9">CS1</text>
<text x="66.2" y="194">OBJBUFINIT</text>
<text x="66.2" y="196.6">DMAINIT</text>
<text x="200.9" y="194">RS2</text>
<text x="200.9" y="196.6">CS2</text>
<text x="66.2" y="201.6">DMACLR</text>
<text x="66.2" y="199.1">OBJBUFCLR</text>
<text x="149.8" y="201.6">RST</text>
<text x="66.2" y="206.7">EXRES</text>
<text x="66.2" y="210.5">TIM</text>
<text x="66.2" y="213.1">TIM3</text>
<text x="144.3" y="211.8">P4H</text>
<text x="66.2" y="218.1">TIM1</text>
<text x="145" y="222">N2HP4H</text>
<text x="145" y="227">N2H</text>
<text x="66.2" y="228.3">X1S</text>
<text x="79.6" y="230.8">RAS</text>
<text x="145" y="229.6">P2H</text>
<text x="66.2" y="237.2">WR</text>
<text x="145" y="243.5">P256VD</text>
<text x="66.2" y="249.9">SYNCRLDV</text>
<text x="66.2" y="247.4">VCNTEN</text>
<text x="66.2" y="252.4">OSCANCLR</text>
<text x="66.2" y="255">HSYNC</text>
<text x="32.3" y="262.6">FIXCS</text>
<text x="66.2" y="258.8">D0</text>
<text x="66.2" y="262.6">FIXDTAC</text>
<text x="150.1" y="262.6">OE2</text>
<text x="150.1" y="270.2">OE1</text>
</g>
<g font-size="1.3" fill="#a90000">
<text x="40.6" y="129.5">61</text>
<text x="60.9" y="129.5">59</text>
<text x="22.8" y="135.9">1</text>
<text x="26.6" y="132.2" transform="rotate(-90 26.6 132.2)">4</text>
<text x="29.1" y="135.9">3</text>
<text x="41.2" y="135.9">2</text>
<text x="60.9" y="135.9">57</text>
<text x="60.9" y="132.1">58</text>
<text x="26.6" y="141" transform="rotate(-90 26.6 141)">2</text>
<text x="40.6" y="142.2">30</text>
<text x="41.2" y="138.4">4</text>
<text x="60.9" y="143.5">54</text>
<text x="60.9" y="140.9">55</text>
<text x="60.9" y="138.4">56</text>
<text x="40.6" y="144.8">31</text>
<text x="60.9" y="148.6">52</text>
<text x="60.9" y="146">53</text>
<text x="60.9" y="153.6">50</text>
<text x="60.9" y="151.1">51</text>
<text x="60.9" y="160">47</text>
<text x="60.9" y="157.5">49</text>
<text x="101.5" y="160">2</text>
<text x="112.4" y="156.3" transform="rotate(-90 112.4 156.3)">20</text>
<text x="121.2" y="160">18</text>
<text x="60.9" y="166.3">45</text>
<text x="60.9" y="163.8">46</text>
<text x="101.5" y="162.5">4</text>
<text x="101.5" y="165.1">6</text>
<text x="101.5" y="167.6">8</text>
<text x="121.2" y="167.6">12</text>
<text x="121.2" y="165.1">14</text>
<text x="121.2" y="162.5">16</text>
<text x="60.9" y="174">42</text>
<text x="60.9" y="171.4">43</text>
<text x="60.9" y="168.9">44</text>
<text x="100.9" y="170.2">11</text>
<text x="100.9" y="172.7">13</text>
<text x="121.8" y="172.7">7</text>
<text x="121.8" y="170.2">9</text>
<text x="60.9" y="176.5">41</text>
<text x="100.9" y="175.2">15</text>
<text x="100.9" y="177.8">17</text>
<text x="121.8" y="177.8">3</text>
<text x="121.8" y="175.2">5</text>
<text x="60.9" y="182.9">39</text>
<text x="60.9" y="180.3">40</text>
<text x="100.9" y="185.4">19</text>
<text x="101.5" y="182.9">1</text>
<text x="60.9" y="189.2">37</text>
<text x="60.9" y="186.7">38</text>
<text x="112.4" y="191.8" transform="rotate(-90 112.4 191.8)">10</text>
<text x="156.8" y="187.9">2</text>
<text x="156.8" y="190.5">4</text>
<text x="177.1" y="187.9">3</text>
<text x="177.1" y="190.5">5</text>
<text x="61.5" y="193">5</text>
<text x="61.5" y="195.6">6</text>
<text x="156.2" y="195.6">10</text>
<text x="156.8" y="193">6</text>
<text x="177.1" y="193">7</text>
<text x="177.1" y="195.6">9</text>
<text x="60.9" y="203.2">10</text>
<text x="61.5" y="198.1">7</text>
<text x="61.5" y="200.6">8</text>
<text x="156.2" y="198.1">12</text>
<text x="156.2" y="200.6">14</text>
<text x="176.5" y="198.1">11</text>
<text x="176.5" y="200.6">13</text>
<text x="200.6" y="198.1">1</text>
<text x="200.6" y="200.6">2</text>
<text x="200.6" y="203.2">3</text>
<text x="60.9" y="209.5">11</text>
<text x="60.9" y="205.7">63</text>
<text x="156.2" y="208.3">15</text>
<text x="156.8" y="205.7">1</text>
<text x="200.6" y="205.7">4</text>
<text x="60.9" y="212.1">12</text>
<text x="60.9" y="214.6">13</text>
<text x="60.9" y="217.1">14</text>
<text x="60.9" y="221">15</text>
<text x="128.9" y="218.4">10</text>
<text x="140.9" y="221">8</text>
<text x="60.9" y="223.5">17</text>
<text x="60.9" y="227.3">18</text>
<text x="97.7" y="223.5">3</text>
<text x="109.1" y="223.5">4</text>
<text x="129.5" y="223.5">9</text>
<text x="40.6" y="232.4">64</text>
<text x="60.9" y="229.8">19</text>
<text x="60.9" y="232.4">20</text>
<text x="40.6" y="234.9">32</text>
<text x="41.2" y="238.7">1</text>
<text x="60.9" y="236.2">21</text>
<text x="60.9" y="238.7">22</text>
<text x="40.6" y="245.1">16</text>
<text x="40.6" y="241.3">29</text>
<text x="60.9" y="242.5">23</text>
<text x="40.6" y="247.6">35</text>
<text x="40.6" y="250.2">48</text>
<text x="60.9" y="246.4">24</text>
<text x="60.9" y="248.9">25</text>
<text x="60.9" y="251.4">26</text>
<text x="60.9" y="254">27</text>
<text x="60.9" y="257.8">36</text>
<text x="40.6" y="261.6">33</text>
<text x="60.9" y="261.6">28</text>
<text x="117.4" y="259.1">9</text>
<text x="128.8" y="259.1">8</text>
<text x="133.5" y="259.1">9</text>
<text x="144.7" y="261.6">8</text>
<text x="40.6" y="264.1">34</text>
<text x="40.6" y="266.7">62</text>
<text x="60.9" y="264.1">60</text>
<text x="61.5" y="266.7">9</text>
<text x="132.9" y="264.1">10</text>
<text x="133.5" y="266.7">4</text>
<text x="144.7" y="269.2">6</text>
<text x="133.5" y="271.8">5</text>
</g>
<g font-size="1.3" fill="#0f0f0f">
<text x="66" y="135.8">128V</text>
<text x="66" y="138.3">64V</text>
<text x="66" y="140.8">32V</text>
<text x="66" y="143.4">16V</text>
<text x="66" y="148.5">4V</text>
<text x="66" y="145.9">8V</text>
<text x="66" y="151">2V</text>
<text x="66" y="153.5">1V</text>
<text x="66" y="166.2">16H</text>
<text x="66" y="163.7">8H</text>
<text x="66" y="173.9">128H</text>
<text x="66" y="168.8">32H</text>
<text x="66" y="171.3">64H</text>
<text x="66" y="176.4">256H</text>
<text x="181.6" y="198">VSYNC</text>
</g>
<g font-size="1.3" fill="#000084">
<text x="76.8" y="156.1">{HVCOUNTERS}</text>
<text x="92.3" y="157.2">{HVCOUNTERS}</text>
</g>
</svg>
